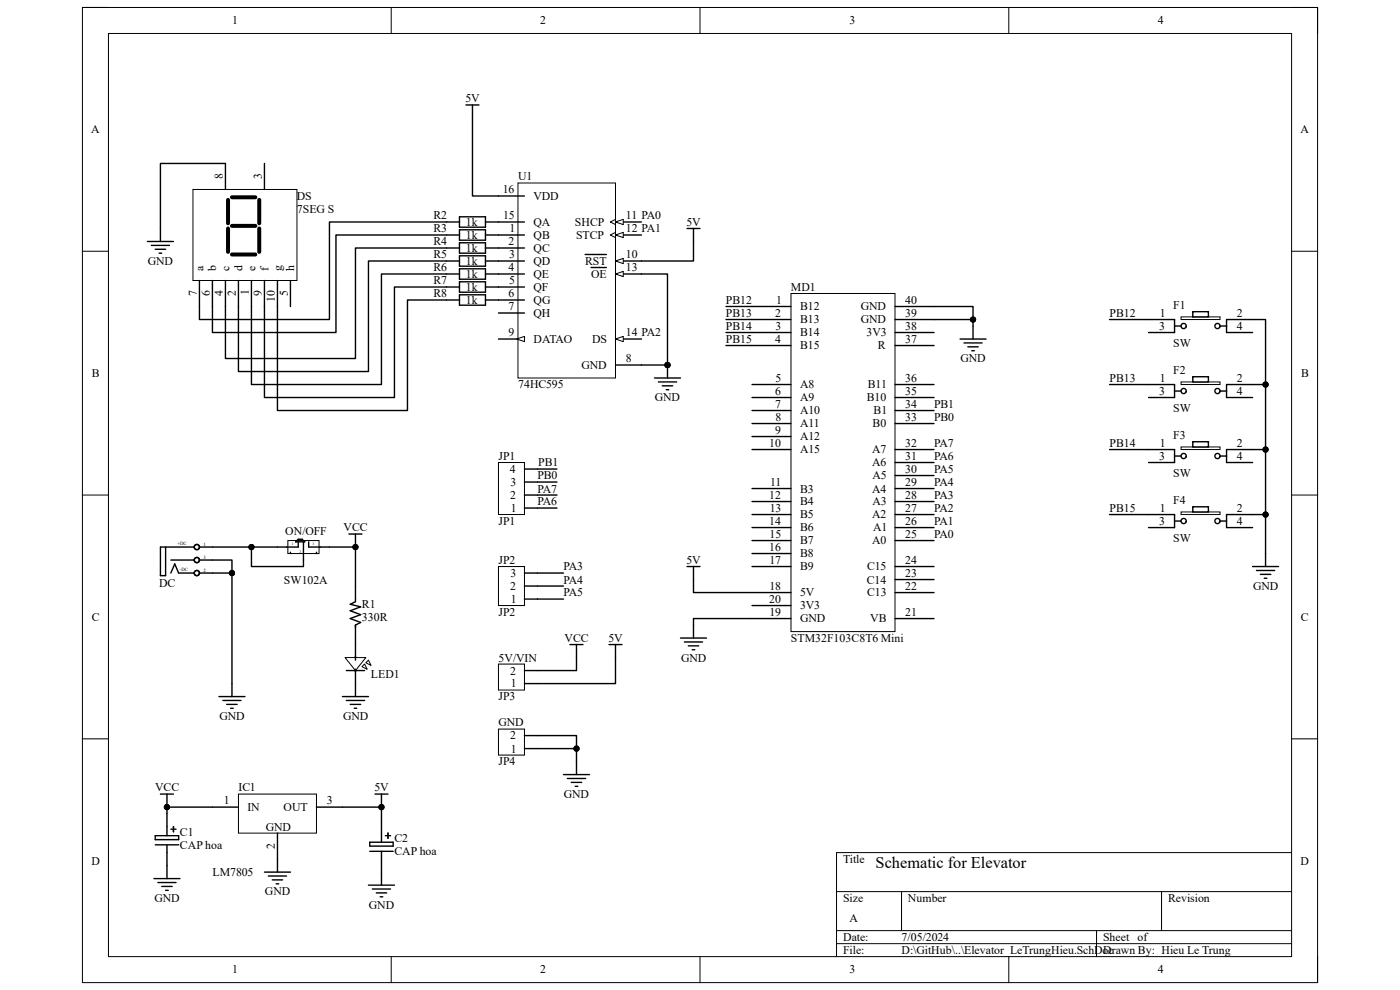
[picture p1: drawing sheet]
<svg xmlns="http://www.w3.org/2000/svg" width="297mm" height="210mm" viewBox="0 0 297 210" stroke-linecap="round" stroke-linejoin="round" font-family="sans-serif">
<path d="M17.5 1.6h262v206.8h-262z" fill="none" stroke="#000" stroke-width=".21"/>
<path d="M23 7.1h251v195.8h-251z" fill-rule="evenodd" fill="#fff"/>
<g fill="none" stroke="#000" stroke-width=".21">
<path d="M17.5 1.6h5.5M23 7.1h251v195.8h-251zM83 1.6v5.5M148.5 1.6v5.5M214 1.6v5.5M274 1.6h5.5v5.5M17.5 53.3h5.5M274 53.3h5.5M17.5 105h5.5M274 105h5.5M17.5 156.7h5.5M274 156.7h5.5"/>
<path d="M177.5 189.1h96.5M177.5 197.4h96.5M191.3 189.1v8.3M232.6 197.4v5.5M246.4 189.1v8.3M274 180.9h-96.5v22M83 202.9v5.5M148.5 202.9v5.5M177.5 200.2h96.5M214 202.9v5.5M279.5 202.9v5.5"/>
</g>
<path d="M109.9 38.8h20.7v41.4h-20.7z" fill-rule="evenodd" fill="#fff"/>
<path d="M109.9 38.8h20.7v41.4h-20.7z" fill="none" stroke="#000" stroke-width=".21"/>
<path d="M130.6 58.1h5.5" fill="none" stroke="#000" stroke-width=".3"/>
<path d="M130.6 58.1l1.6-.5v1.1z" fill="#fff"/>
<path d="M130.6 58.1l1.6-.5v1.1z" fill="none" stroke="#000" stroke-width=".21"/>
<path d="M125.4 56.7h3.2M130.6 49.9h5.5" fill="none" stroke="#000" stroke-width=".3"/>
<path d="M130.6 49.9l1.6-.6v1.1z" fill="#fff"/>
<path d="M130.6 49.9l1.6-.6v1.1zM130.6 49.3l-1.1 .6 1.1 .5" fill="none" stroke="#000" stroke-width=".21"/>
<path d="M130.6 71.9h5.5" fill="none" stroke="#000" stroke-width=".3"/>
<path d="M130.6 71.9l1.6-.5v1.1z" fill="#fff"/>
<path d="M130.6 71.9l1.6-.5v1.1z" fill="none" stroke="#000" stroke-width=".21"/>
<path d="M130.6 55.4h5.5" fill="none" stroke="#000" stroke-width=".3"/>
<path d="M130.6 55.4l1.6-.6v1.1z" fill="#fff"/>
<path d="M130.6 55.4l1.6-.6v1.1z" fill="none" stroke="#000" stroke-width=".21"/>
<path d="M124.1 54h4.5M130.6 47.1h5.5" fill="none" stroke="#000" stroke-width=".3"/>
<path d="M130.6 47.1l1.6-.6v1.1z" fill="#fff"/>
<path d="M130.6 47.1l1.6-.6v1.1zM130.6 46.5l-1.1 .6 1.1 .5" fill="none" stroke="#000" stroke-width=".21"/>
<path d="M105.7 47.1h5.6M105.7 49.9h5.6M105.7 52.6h5.6M105.7 55.4h5.6M105.7 58.1h5.6M105.7 60.9h5.6M105.7 63.6h5.6M105.7 66.4h5.6M105.7 71.9h5.6" fill="none" stroke="#000" stroke-width=".3"/>
<path d="M109.6 71.9l1.7-.5v1.1z" fill="#fff"/>
<path d="M109.6 71.9l1.7-.5v1.1z" fill="none" stroke="#000" stroke-width=".21"/>
<path d="M105.7 41.6h5.6M130.6 77.4h5.5M258.8 69.3a.55 .55 0 0 0-.7-.6 .55 .55 0 0 0-.2 .9 .55 .55 0 0 0 .9-.3" fill="none" stroke="#000" stroke-width=".3"/>
<path d="M250.6 67.2h8.2v.6h-8.2z" fill-rule="evenodd" fill="#fff"/>
<path d="M250.6 67.2h8.2v.6h-8.2z" fill="none" stroke="#000" stroke-width=".21"/>
<path d="M253 66.1h3.4v1.1h-3.4z" fill-rule="evenodd" fill="#fff"/>
<path d="M243.7 67.8h5.5v2.7h-5.5M249.2 69.2h1.4M251.7 69.3a.55 .55 0 0 0-.8-.6 .55 .55 0 0 0-.2 .9 .55 .55 0 0 0 .9-.3M253 66.1h3.4v1.1h-3.4zM258.8 69.2h1.4M265.7 67.8h-5.5v2.7h5.5M258.8 83.1a.55 .55 0 0 0-.7-.6 .55 .55 0 0 0-.2 .9 .55 .55 0 0 0 .9-.3" fill="none" stroke="#000" stroke-width=".3"/>
<path d="M250.6 81h8.2v.6h-8.2z" fill-rule="evenodd" fill="#fff"/>
<path d="M250.6 81h8.2v.6h-8.2z" fill="none" stroke="#000" stroke-width=".21"/>
<path d="M253 79.9h3.4v1.1h-3.4z" fill-rule="evenodd" fill="#fff"/>
<path d="M253 79.9h3.4v1.1h-3.4zM243.7 81.6h5.5v2.7h-5.5M249.2 83h1.4M251.7 83.1a.55 .55 0 0 0-.8-.6 .55 .55 0 0 0-.2 .9 .55 .55 0 0 0 .9-.3M258.8 96.8a.55 .55 0 0 0-.7-.6 .55 .55 0 0 0-.2 1 .55 .55 0 0 0 .9-.3M258.8 83h1.4M265.7 81.6h-5.5v2.7h5.5" fill="none" stroke="#000" stroke-width=".3"/>
<path d="M250.6 94.8h8.2v.6h-8.2z" fill-rule="evenodd" fill="#fff"/>
<path d="M250.6 94.8h8.2v.6h-8.2z" fill="none" stroke="#000" stroke-width=".21"/>
<path d="M253 93.7h3.4v1.1h-3.4z" fill-rule="evenodd" fill="#fff"/>
<path d="M243.7 95.4h5.5v2.7h-5.5M249.2 96.7h1.4M251.7 96.8a.55 .55 0 0 0-.8-.6 .55 .55 0 0 0-.2 1 .55 .55 0 0 0 .9-.3M253 93.7h3.4v1.1h-3.4zM258.8 96.7h1.4M265.7 95.4h-5.5v2.7h5.5M258.8 110.6a.55 .55 0 0 0-.7-.6 .55 .55 0 0 0-.2 1 .55 .55 0 0 0 .9-.3" fill="none" stroke="#000" stroke-width=".3"/>
<path d="M250.6 108.6h8.2v.6h-8.2z" fill-rule="evenodd" fill="#fff"/>
<path d="M250.6 108.6h8.2v.6h-8.2z" fill="none" stroke="#000" stroke-width=".21"/>
<path d="M253 107.5h3.4v1.1h-3.4z" fill-rule="evenodd" fill="#fff"/>
<g fill="none" stroke="#000" stroke-width=".3">
<path d="M31.3 51.2h5.5M32.1 52.1h3.9M32.9 52.9h2.2M33.8 53.7h.5M34 48.5v2.7M141.6 77.4v2.8M138.8 80.2h5.6M139.7 81h3.8M140.5 81.8h2.2M141.3 82.7h.6M243.7 109.2h5.5v2.7h-5.5M249.2 110.5h1.4"/>
<path d="M251.7 110.6a.55 .55 0 0 0-.8-.6 .55 .55 0 0 0-.2 1 .55 .55 0 0 0 .9-.3M253 107.5h3.4v1.1h-3.4zM258.8 110.5h1.4M265.7 109.2h-5.5v2.7h5.5M268.5 117.4v2.8M265.7 120.2h5.6M266.6 121h3.8M267.4 121.8h2.2M268.2 122.7h.6"/>
</g>
<circle cx="141.6" cy="77.4" r=".55" fill="#000"/>
<circle cx="141.6" cy="77.4" r=".55" fill="none" stroke="#000" stroke-width=".21"/>
<path d="M167.8 62.3h22.1v71.7h-22.1z" fill-rule="evenodd" fill="#fff"/>
<path d="M167.8 62.3h22.1v71.7h-22.1z" fill="none" stroke="#000" stroke-width=".21"/>
<g fill="none" stroke="#000" stroke-width=".3">
<path d="M98.9 22.3h2.7M100.2 22.3v2.7M159.5 65h8.3M159.5 67.8h8.3M159.5 70.5h8.3M159.5 73.3h8.3M189.9 65h8.3M189.9 67.8h8.3M189.9 70.5h8.3M189.9 73.3h8.3M159.5 81.6h8.3M159.5 84.3h8.3"/>
<path d="M159.5 87.1h8.3M159.5 89.8h8.3M159.5 92.6h8.3M159.5 95.4h8.3M189.9 81.6h8.3M189.9 84.3h8.3M189.9 87.1h8.3M189.9 89.9h8.3M189.9 95.4h8.3M189.9 98.1h8.3M159.5 103.6h8.3M159.5 106.4h8.3"/>
<path d="M159.5 109.2h8.3M159.5 111.9h8.3M159.5 114.7h8.3M159.5 117.4h8.3M189.9 103.6h8.3M189.9 106.4h8.3M189.9 109.2h8.3M189.9 111.9h8.3M189.9 114.7h8.3M189.9 100.9h8.3M75.4 124.3v3.3l-1.1 .6 2.2 .5-2.2 .9 2.2 .8-2.2 .8 2.2 .8-1.1 .6v2.8M120.9 136.7h2.8"/>
<path d="M122.3 136.7v2.8M159.5 120.2h8.3M159.5 125.7h8.3M159.5 131.2h8.3M159.5 128.5h8.3M189.9 120.2h8.3M189.9 125.7h8.3M189.9 131.2h8.3M189.9 122.9h8.3M119.5 164.3h5.6M120.4 165.1h3.8M121.2 166h2.2"/>
<path d="M122 166.8h.6M122.3 161.6v2.7"/>
</g>
<path d="M78.2 140l.5 1.1-1.1-.5z" fill="#fff"/>
<path d="M78.2 140l.5 1.1-1.1-.5z" fill="none" stroke="#000" stroke-width=".21"/>
<path d="M76.8 141.4l.5-.5 .6 1.1z" fill="#fff"/>
<path d="M76.8 141.4l.5-.5 .6 1.1z" fill="none" stroke="#000" stroke-width=".21"/>
<path d="M73.2 139.5h4.4l-2.2 2.8z" fill="#fff"/>
<g fill="none" stroke="#000" stroke-width=".21">
<path d="M73.2 139.5h4.4l-2.2 2.8z"/>
<circle cx="75.4" cy="116.1" r=".55"/>
</g>
<g fill="none" stroke="#000" stroke-width=".3">
<path d="M74 113.3h2.8M75.4 113.3v2.8M75.4 136.7v3.3M144.4 135.4h5.5M145.2 136.2h3.9M145.7 120.2h2.8M146 137h2.2M146.8 137.8h.6M147.1 120.2v2.7M147.1 132.6v2.8M46.5 147.8h5.5M47.3 148.6h3.8"/>
<path d="M48.1 149.4h2.2M48.9 150.3h.6M49.2 145v2.8M72.6 147.8h5.6M73.5 142.3h3.8M73.5 148.6h3.8M74.3 149.4h2.2M75.1 150.3h.6M75.4 142v5.8"/>
</g>
<circle cx="75.4" cy="116.1" r=".55" fill="#000"/>
<path d="M105.7 98.1h5.6v11.1h-5.6z" fill-rule="evenodd" fill="#fff"/>
<path d="M105.7 98.1h5.6v11.1h-5.6z" fill="none" stroke="#000" stroke-width=".21"/>
<path d="M111.3 99.5h2.7M111.3 107.8h2.7M111.3 105h2.7M111.3 102.3h2.7" fill="none" stroke="#000" stroke-width=".3"/>
<path d="M105.7 120.2h5.6v8.3h-5.6z" fill-rule="evenodd" fill="#fff"/>
<path d="M105.7 120.2h5.6v8.3h-5.6z" fill="none" stroke="#000" stroke-width=".21"/>
<path d="M111.3 127.1h2.7M111.3 124.3h2.7M111.3 121.6h2.7" fill="none" stroke="#000" stroke-width=".3"/>
<path d="M105.7 140.9h5.6v5.5h-5.6z" fill-rule="evenodd" fill="#fff"/>
<path d="M105.7 140.9h5.6v5.5h-5.6z" fill="none" stroke="#000" stroke-width=".21"/>
<path d="M111.3 145h2.7M111.3 142.3h2.7" fill="none" stroke="#000" stroke-width=".3"/>
<path d="M105.7 154.7h5.6v5.5h-5.6z" fill-rule="evenodd" fill="#fff"/>
<g fill="none" stroke="#000" stroke-width=".21">
<path d="M105.7 154.7h5.6v5.5h-5.6z"/>
<circle cx="141.6" cy="77.4" r=".55"/>
<circle cx="268.5" cy="95.4" r=".55"/>
<circle cx="268.5" cy="81.6" r=".55"/>
<circle cx="53.3" cy="116.1" r=".55"/>
<circle cx="75.4" cy="116.1" r=".55"/>
<circle cx="268.5" cy="109.2" r=".55"/>
<circle cx="49.2" cy="121.6" r=".55"/>
<circle cx="122.3" cy="158.8" r=".55"/>
</g>
<g fill="none" stroke="#000" stroke-width=".3">
<path d="M47.8 34.7h-13.8v13.8M100.2 25v16.6h5.5M94.7 52.6h-19.3v23.5h-27.6v-11.1M94.7 55.4h-16.5v23.4h-27.6v-13.8M94.7 58.1h-13.8v23.5h-27.6v-16.6M94.7 60.9h-11v23.4h-27.6v-19.3M94.7 63.6h-8.3v23.5h-27.5v-22.1M136.1 77.4h5.5M154 67.8h5.5M154 65h5.5M154 70.5h5.5M154 73.3h5.5"/>
<path d="M235.4 67.8h8.3M265.7 67.8h2.8v49.6M114 99.5h4.2M235.4 81.6h8.3M235.4 95.4h8.3M265.7 81.6h2.8M265.7 95.4h2.8M45.1 118.8h4.1v26.2M45.1 116.1h13.8M69.9 116.1h5.5v8.2M114 107.8h4.2M114 105h4.2"/>
<path d="M114 102.3h4.2M235.4 109.2h8.3M265.7 109.2h2.8M45.1 121.6h4.1M75.4 135.4v1.3M114 121.6h5.5M114 127.1h5.5M114 124.3h5.5M147.1 122.9v2.8h12.4M159.5 131.2h-12.4v1.4M111.3 156h11v5.6M111.3 158.8h11"/>
</g>
<g fill="#000">
<circle cx="141.6" cy="77.4" r=".55"/>
<circle cx="268.5" cy="95.4" r=".55"/>
<circle cx="268.5" cy="81.6" r=".55"/>
<circle cx="53.3" cy="116.1" r=".55"/>
<circle cx="75.4" cy="116.1" r=".55"/>
<circle cx="268.5" cy="109.2" r=".55"/>
<circle cx="49.2" cy="121.6" r=".55"/>
<circle cx="122.3" cy="158.8" r=".55"/>
</g>
<path d="M40.9 40.2h22.1v19.3h-22.1z" fill-rule="evenodd" fill="#fff"/>
<g fill="none" stroke="#000" stroke-width=".21">
<path d="M40.9 40.2h22.1v19.3h-22.1z"/>
<circle cx="206.4" cy="67.8" r=".55"/>
<circle cx="53.3" cy="116.1" r=".55"/>
</g>
<g fill="none" stroke="#000" stroke-width=".3">
<path d="M47.8 34.7v5.5M56.1 34.7v5.5M42.3 59.5v5.5M45.1 59.5v5.5M47.8 59.5v5.5M50.6 59.5v5.5M53.3 59.5v5.5M56.1 59.5v5.5M58.9 59.5v5.5M61.6 59.5v5.5M198.2 65h8.2v6.9M198.2 67.8h8.2"/>
<path d="M203.7 71.9h5.5M204.5 72.7h3.9M205.3 73.6h2.2M206.2 74.4h.5M53.3 116.1v4.1h11.1v-2.8M58.9 116.1h2.7M67.1 116.1h2.8"/>
</g>
<path d="M48.4 42.4v5M48.4 48.5v4.9M49.2 47.9h5M49.2 41.9h5M49.2 54h5M55 42.4v5M55 48.5v4.9" fill="none" stroke="#000" stroke-width=".85"/>
<g fill="#000">
<circle cx="206.4" cy="67.8" r=".55"/>
<circle cx="53.3" cy="116.1" r=".55"/>
</g>
<path d="M61.1 114.7h6.6v2.7h-6.6z" fill-rule="evenodd" fill="#fff"/>
<path d="M61.1 114.7h6.6v2.7h-6.6z" fill="none" stroke="#000" stroke-width=".21"/>
<path d="M61.6 117.2v.2M63.3 114.9v1.2h-2.5M63.3 114.4h.8l.6 .5h-2zM64.4 114.9v2.5M65.5 114.9v1.2h2.5M67.1 117.2v.2" fill="none" stroke="#000" stroke-width=".3"/>
<path d="M50.6 168.5h16.5v8.2h-16.5z" fill-rule="evenodd" fill="#fff"/>
<g fill="none" stroke="#000" stroke-width=".21">
<path d="M50.6 168.5h16.5v8.2h-16.5z"/>
<circle cx="141.6" cy="77.4" r=".55"/>
<circle cx="35.4" cy="171.2" r=".55"/>
<circle cx="80.9" cy="171.2" r=".55"/>
</g>
<g fill="none" stroke="#000" stroke-width=".3">
<path d="M94.7 52.6h2.8M94.7 55.4h2.8M94.7 58.1h2.8M97.5 47.1h-27.6v20.7h-27.6v-2.8M97.5 49.9h-26.2v20.6h-26.2v-5.5M97.5 46h5.5v2.2h-5.5zM97.5 48.7h5.5v2.3h-5.5zM97.5 51.5h5.5v2.2h-5.5zM97.5 54.3h5.5v2.2h-5.5zM97.5 57h5.5v2.2h-5.5zM97.5 59.8h5.5v2.2h-5.5zM103 47.1h2.7"/>
<path d="M103 49.9h2.7M103 52.6h2.7M103 55.4h2.7M103 58.1h2.7M136.1 58.1h5.5v19.3M145.7 48.5h2.8M147.1 48.5v6.9h-11M94.7 60.9h2.8M94.7 63.6h2.8M97.5 62.5h5.5v2.2h-5.5zM103 60.9h2.7M103 63.6h2.7"/>
<path d="M35.1 116.1v6h-1.1v-6h7.2M36.2 118.8h5M42.3 116.1h2.8M42.3 118.8h2.8M36.2 121.6l.9-2 .8 2h3.3M42.3 121.6h2.8M122.3 139.5v2.8h-8.3M129.2 136.7h2.8M130.6 136.7v8.3h-16.6M32.9 177.3h5v.8h-5zM32.9 179.2h5M34 168.5h2.8"/>
<path d="M35.4 168.5v2.7M35.4 179.2v7.2M36.2 175.9h1.1M36.8 175.4v1.1M50.6 171.2h-15.2v6.1M58.9 176.7v8.3M67.1 171.2h13.8v7.5M78.4 178.7h5v.8h-5zM79.5 168.5h2.8M80.9 168.5v2.7M81.8 177.3h1.1M82.3 176.7v1.1"/>
<path d="M32.7 186.4h5.5M33.5 187.2h3.8M34.3 188h2.2M35.1 188.9h.6M56.1 185h5.5M56.9 185.8h3.9M57.8 186.7h2.2M58.6 187.5h.5M78.2 187.8h5.5M78.4 180.6h5M79 188.6h3.9M79.8 189.4h2.2"/>
<path d="M80.7 190.2h.5M80.9 180.6v7.2"/>
<circle cx="41.8" cy="118.8" r=".55"/>
<circle cx="41.8" cy="116.1" r=".55"/>
<circle cx="41.8" cy="121.6" r=".55"/>
</g>
<g fill="#000">
<circle cx="141.6" cy="77.4" r=".55"/>
<circle cx="35.4" cy="171.2" r=".55"/>
<circle cx="80.9" cy="171.2" r=".55"/>
</g>
<text font-size="3.5" x="185.8" y="184.2">Schematic for Elevator</text>
<g font-size="2.5">
<text x="49.3" y="5.2">1</text>
<text x="114.6" y="5.2">2</text>
<text x="180.2" y="5.2">3</text>
<text x="245.6" y="5.2">4</text>
<text x="98.7" y="21.7">5V</text>
<text x="19.3" y="28.3">A</text>
<text x="275.9" y="28.3">A</text>
<text x="47.3" y="38" transform="rotate(-90 47.3 38)">8</text>
<text x="55.5" y="38" transform="rotate(-90 55.5 38)">3</text>
<text x="106.7" y="41">16</text>
<text x="109.9" y="38.3">U1</text>
<text x="63" y="42.4">DS</text>
<text x="63" y="45.2">7SEG S</text>
<text x="91.9" y="46.5">R2</text>
<text x="98.8" y="47.9">1k</text>
<text x="106.7" y="46.5">15</text>
<text x="113.2" y="47.9">QA</text>
<text x="113.2" y="42.4">VDD</text>
<text x="122" y="47.9">SHCP</text>
<text x="132.8" y="46.5">11 PA0</text>
<text x="145.6" y="47.9">5V</text>
<text x="91.9" y="49.3">R3</text>
<text x="91.9" y="52.1">R4</text>
<text x="98.8" y="50.7">1k</text>
<text x="98.8" y="53.4">1k</text>
<text x="107.9" y="52.1">2</text>
<text x="108.1" y="49.3">1</text>
<text x="113.2" y="50.7">QB</text>
<text x="113.2" y="53.4">QC</text>
<text x="122.2" y="50.7">STCP</text>
<text x="132.8" y="49.3">12 PA1</text>
<text x="31.4" y="56.2">GND</text>
<text x="43.1" y="57.6" transform="rotate(-90 43.1 57.6)">a</text>
<text x="45.9" y="57.6" transform="rotate(-90 45.9 57.6)">b</text>
<text x="48.7" y="57.6" transform="rotate(-90 48.7 57.6)">c</text>
<text x="51.4" y="57.6" transform="rotate(-90 51.4 57.6)">d</text>
<text x="54.2" y="57.6" transform="rotate(-90 54.2 57.6)">e</text>
<text x="56.9" y="57.6" transform="rotate(-90 56.9 57.6)">f</text>
<text x="59.7" y="57.6" transform="rotate(-90 59.7 57.6)">g</text>
<text x="62.4" y="57.6" transform="rotate(-90 62.4 57.6)">h</text>
<text x="91.9" y="54.8">R5</text>
<text x="91.9" y="57.6">R6</text>
<text x="98.8" y="56.2">1k</text>
<text x="98.8" y="58.9">1k</text>
<text x="107.9" y="57.6">4</text>
<text x="108" y="54.8">3</text>
<text x="113.2" y="56.2">QD</text>
<text x="113.2" y="58.9">QE</text>
<text x="124.1" y="56.2">RST</text>
<text x="125.4" y="58.9">OE</text>
<text x="132.8" y="57.6">13</text>
<text x="132.8" y="54.8">10</text>
<text x="41.8" y="62.8" transform="rotate(-90 41.8 62.8)">7</text>
<text x="44.5" y="62.9" transform="rotate(-90 44.5 62.9)">6</text>
<text x="47.3" y="62.9" transform="rotate(-90 47.3 62.9)">4</text>
<text x="50" y="62.9" transform="rotate(-90 50 62.9)">2</text>
<text x="52.8" y="62.7" transform="rotate(-90 52.8 62.7)">1</text>
<text x="55.5" y="62.9" transform="rotate(-90 55.5 62.9)">9</text>
<text x="58.3" y="64.1" transform="rotate(-90 58.3 64.1)">10</text>
<text x="61.1" y="62.8" transform="rotate(-90 61.1 62.8)">5</text>
<text x="91.9" y="60.3">R7</text>
<text x="91.9" y="63.1">R8</text>
<text x="98.8" y="61.7">1k</text>
<text x="98.8" y="64.5">1k</text>
<text x="107.9" y="63.1">6</text>
<text x="107.9" y="65.8">7</text>
<text x="108" y="60.3">5</text>
<text x="113.2" y="61.7">QF</text>
<text x="113.2" y="64.5">QG</text>
<text x="154" y="64.5">PB12</text>
<text x="164.7" y="64.5">1</text>
<text x="167.8" y="61.7">MD1</text>
<text x="169.8" y="65.8">B12</text>
<text x="182.6" y="65.8">GND</text>
<text x="192.1" y="64.5">40</text>
<text x="248.9" y="65.6">F1</text>
<text x="107.9" y="71.4">9</text>
<text x="113.2" y="67.2">QH</text>
<text x="132.8" y="71.4">14 PA2</text>
<text x="154" y="67.2">PB13</text>
<text x="154" y="70">PB14</text>
<text x="164.5" y="67.2">2</text>
<text x="164.5" y="70">3</text>
<text x="169.8" y="68.6">B13</text>
<text x="169.8" y="71.4">B14</text>
<text x="182.6" y="68.6">GND</text>
<text x="183.9" y="71.4">3V3</text>
<text x="192.1" y="70">38</text>
<text x="192.1" y="67.2">39</text>
<text x="235.4" y="67.2">PB12</text>
<text x="245.9" y="70">3</text>
<text x="246" y="67.2">1</text>
<text x="262.4" y="67.2">2</text>
<text x="262.4" y="70">4</text>
<text x="113.2" y="72.7">DATAO</text>
<text x="125.6" y="72.7">DS</text>
<text x="132.8" y="76.9">8</text>
<text x="154" y="72.7">PB15</text>
<text x="164.4" y="72.7">4</text>
<text x="169.8" y="74.1">B15</text>
<text x="186.3" y="74.1">R</text>
<text x="192.1" y="72.7">37</text>
<text x="203.8" y="76.9">GND</text>
<text x="248.9" y="73.6">SW</text>
<text x="19.5" y="80">B</text>
<text x="109.9" y="82.4">74HC595</text>
<text x="123.4" y="78.3">GND</text>
<text x="164.5" y="83.8">6</text>
<text x="164.5" y="81">5</text>
<text x="169.8" y="82.4">A8</text>
<text x="184.1" y="82.4">B11</text>
<text x="192.1" y="83.8">35</text>
<text x="192.1" y="81">36</text>
<text x="235.4" y="81">PB13</text>
<text x="245.9" y="83.8">3</text>
<text x="246" y="81">1</text>
<text x="248.9" y="79.4">F2</text>
<text x="262.4" y="81">2</text>
<text x="262.4" y="83.8">4</text>
<text x="276" y="80">B</text>
<text x="138.9" y="85.1">GND</text>
<text x="164.5" y="86.5">7</text>
<text x="164.5" y="89.3">8</text>
<text x="169.8" y="85.1">A9</text>
<text x="169.8" y="87.9">A10</text>
<text x="183.9" y="85.1">B10</text>
<text x="185.3" y="87.9">B1</text>
<text x="192.1" y="89.3">33</text>
<text x="192.1" y="86.5">34</text>
<text x="198.2" y="89.3">PB0</text>
<text x="198.2" y="86.5">PB1</text>
<text x="248.9" y="87.4">SW</text>
<text x="163.2" y="94.8">10</text>
<text x="164.5" y="92">9</text>
<text x="169.8" y="90.7">A11</text>
<text x="169.8" y="93.4">A12</text>
<text x="185.1" y="90.7">B0</text>
<text x="192.1" y="94.8">32</text>
<text x="198.2" y="94.8">PA7</text>
<text x="235.4" y="94.8">PB14</text>
<text x="246" y="94.8">1</text>
<text x="248.9" y="93.1">F3</text>
<text x="262.4" y="94.8">2</text>
<text x="105.7" y="97.6">JP1</text>
<text x="108.2" y="100.3">4</text>
<text x="114" y="101.7">PB0</text>
<text x="114.2" y="98.9">PB1</text>
<text x="169.8" y="96.2">A15</text>
<text x="185" y="98.9">A6</text>
<text x="185" y="96.2">A7</text>
<text x="185.1" y="101.7">A5</text>
<text x="192.1" y="100.3">30</text>
<text x="192.1" y="97.6">31</text>
<text x="198.2" y="100.3">PA5</text>
<text x="198.2" y="97.6">PA6</text>
<text x="245.9" y="97.6">3</text>
<text x="248.9" y="101.1">SW</text>
<text x="262.4" y="97.6">4</text>
<text x="108.2" y="105.8">2</text>
<text x="108.3" y="103.1">3</text>
<text x="114" y="107.2">PA6</text>
<text x="114" y="104.5">PA7</text>
<text x="163.2" y="105.8">12</text>
<text x="163.4" y="103.1">11</text>
<text x="169.8" y="104.5">B3</text>
<text x="169.8" y="107.2">B4</text>
<text x="185" y="104.5">A4</text>
<text x="185.1" y="107.2">A3</text>
<text x="192.1" y="105.8">28</text>
<text x="192.1" y="103.1">29</text>
<text x="198.2" y="105.8">PA3</text>
<text x="198.2" y="103.1">PA4</text>
<text x="248.9" y="106.9">F4</text>
<text x="60.5" y="113.6">ON/OFF</text>
<text x="72.9" y="112.7">VCC</text>
<text x="105.7" y="111.3">JP1</text>
<text x="108.4" y="108.6">1</text>
<text x="163.2" y="111.3">14</text>
<text x="163.3" y="108.6">13</text>
<text x="169.8" y="110">B5</text>
<text x="169.8" y="112.7">B6</text>
<text x="185" y="110">A2</text>
<text x="185.2" y="112.7">A1</text>
<text x="192.1" y="111.3">26</text>
<text x="192.1" y="108.6">27</text>
<text x="198.2" y="111.3">PA1</text>
<text x="198.2" y="108.6">PA2</text>
<text x="235.4" y="108.6">PB15</text>
<text x="245.9" y="111.3">3</text>
<text x="246" y="108.6">1</text>
<text x="262.4" y="108.6">2</text>
<text x="262.4" y="111.3">4</text>
<text x="105.7" y="119.6">JP2</text>
<text x="145.6" y="119.6">5V</text>
<text x="163.2" y="116.9">16</text>
<text x="163.2" y="119.6">17</text>
<text x="163.3" y="114.1">15</text>
<text x="169.8" y="115.5">B7</text>
<text x="169.8" y="118.2">B8</text>
<text x="185" y="115.5">A0</text>
<text x="192.1" y="119.6">24</text>
<text x="192.1" y="114.1">25</text>
<text x="198.2" y="114.1">PA0</text>
<text x="248.9" y="114.9">SW</text>
<text x="33.7" y="124.6">DC</text>
<text x="60.2" y="123.8">SW102A</text>
<text x="108.2" y="125.1">2</text>
<text x="108.3" y="122.4">3</text>
<text x="119.5" y="121">PA3</text>
<text x="119.5" y="123.8">PA4</text>
<text x="163.2" y="125.1">18</text>
<text x="169.8" y="121">B9</text>
<text x="183.9" y="123.8">C14</text>
<text x="183.9" y="121">C15</text>
<text x="192.1" y="125.1">22</text>
<text x="192.1" y="122.4">23</text>
<text x="265.9" y="125.1">GND</text>
<text x="19.5" y="131.7">C</text>
<text x="76.8" y="129">R1</text>
<text x="76.8" y="131.8">330R</text>
<text x="105.7" y="130.7">JP2</text>
<text x="108.4" y="127.9">1</text>
<text x="119.5" y="126.5">PA5</text>
<text x="163.2" y="127.9">20</text>
<text x="163.2" y="130.7">19</text>
<text x="169.8" y="126.5">5V</text>
<text x="169.8" y="129.3">3V3</text>
<text x="184" y="126.5">C13</text>
<text x="192.1" y="130.7">21</text>
<text x="276" y="131.7">C</text>
<text x="119.8" y="136.2">VCC</text>
<text x="129.1" y="136.2">5V</text>
<text x="167.8" y="136.2">STM32F103C8T6 Mini</text>
<text x="169.8" y="132">GND</text>
<text x="184.6" y="132">VB</text>
<text x="78.7" y="143.9">LED1</text>
<text x="105.7" y="140.3">5V/VIN</text>
<text x="108.2" y="143.1">2</text>
<text x="144.5" y="140.3">GND</text>
<text x="105.7" y="148.6">JP3</text>
<text x="108.4" y="145.8">1</text>
<text x="46.6" y="152.7">GND</text>
<text x="72.8" y="152.7">GND</text>
<text x="105.7" y="154.1">GND</text>
<text x="108.2" y="156.8">2</text>
<text x="108.4" y="159.6">1</text>
<text x="32.9" y="167.9">VCC</text>
<text x="50.6" y="167.9">IC1</text>
<text x="79.4" y="167.9">5V</text>
<text x="105.7" y="162.4">JP4</text>
<text x="47.5" y="170.6">1</text>
<text x="52.5" y="172">IN</text>
<text x="60.2" y="172">OUT</text>
<text x="69.3" y="170.6">3</text>
<text x="119.6" y="169.3">GND</text>
<text x="38.2" y="177.3">C1</text>
<text x="56.4" y="176.2">GND</text>
<text x="83.7" y="178.6">C2</text>
<text x="19.4" y="183.4">D</text>
<text x="38.2" y="180">CAP hoa</text>
<text x="45.1" y="185.8">LM7805</text>
<text x="58.3" y="180.1" transform="rotate(-90 58.3 180.1)">2</text>
<text x="83.7" y="181.4">CAP hoa</text>
<text x="178.9" y="183">Title</text>
<text x="275.9" y="183.4">D</text>
<text x="32.8" y="191.3">GND</text>
<text x="56.2" y="189.9">GND</text>
<text x="178.9" y="191.3">Size</text>
<text x="192.6" y="191.3">Number</text>
<text x="247.8" y="191.3">Revision</text>
<text x="78.3" y="192.7">GND</text>
<text x="180.2" y="195.5">A</text>
<text x="178.9" y="199.6">Date:</text>
<text x="178.9" y="202.4">File:</text>
<text x="191.3" y="199.6">7/05/2024</text>
<text x="191.3" y="202.4">D:\GitHub\..\Elevator_LeTrungHieu.SchDoc</text>
<text x="234" y="202.4">Drawn By: Hieu Le Trung</text>
<text x="234" y="199.6">Sheet</text>
<text x="241.4" y="199.6">of</text>
<text x="49.3" y="206.5">1</text>
<text x="114.6" y="206.5">2</text>
<text x="180.2" y="206.5">3</text>
<text x="245.6" y="206.5">4</text>
</g>
<g font-size="1">
<text x="37.6" y="115.5">+DC</text>
<text x="43.1" y="115.8">1</text>
<text x="43.1" y="118.6">3</text>
<text x="38.2" y="121.1">-DC</text>
<text x="43.1" y="121.3">2</text>
</g>
<g font-size=".8">
<text x="61.9" y="115.6">1</text>
<text x="63.5" y="117.3">2</text>
<text x="66.3" y="115.6">3</text>
</g>
</svg>
